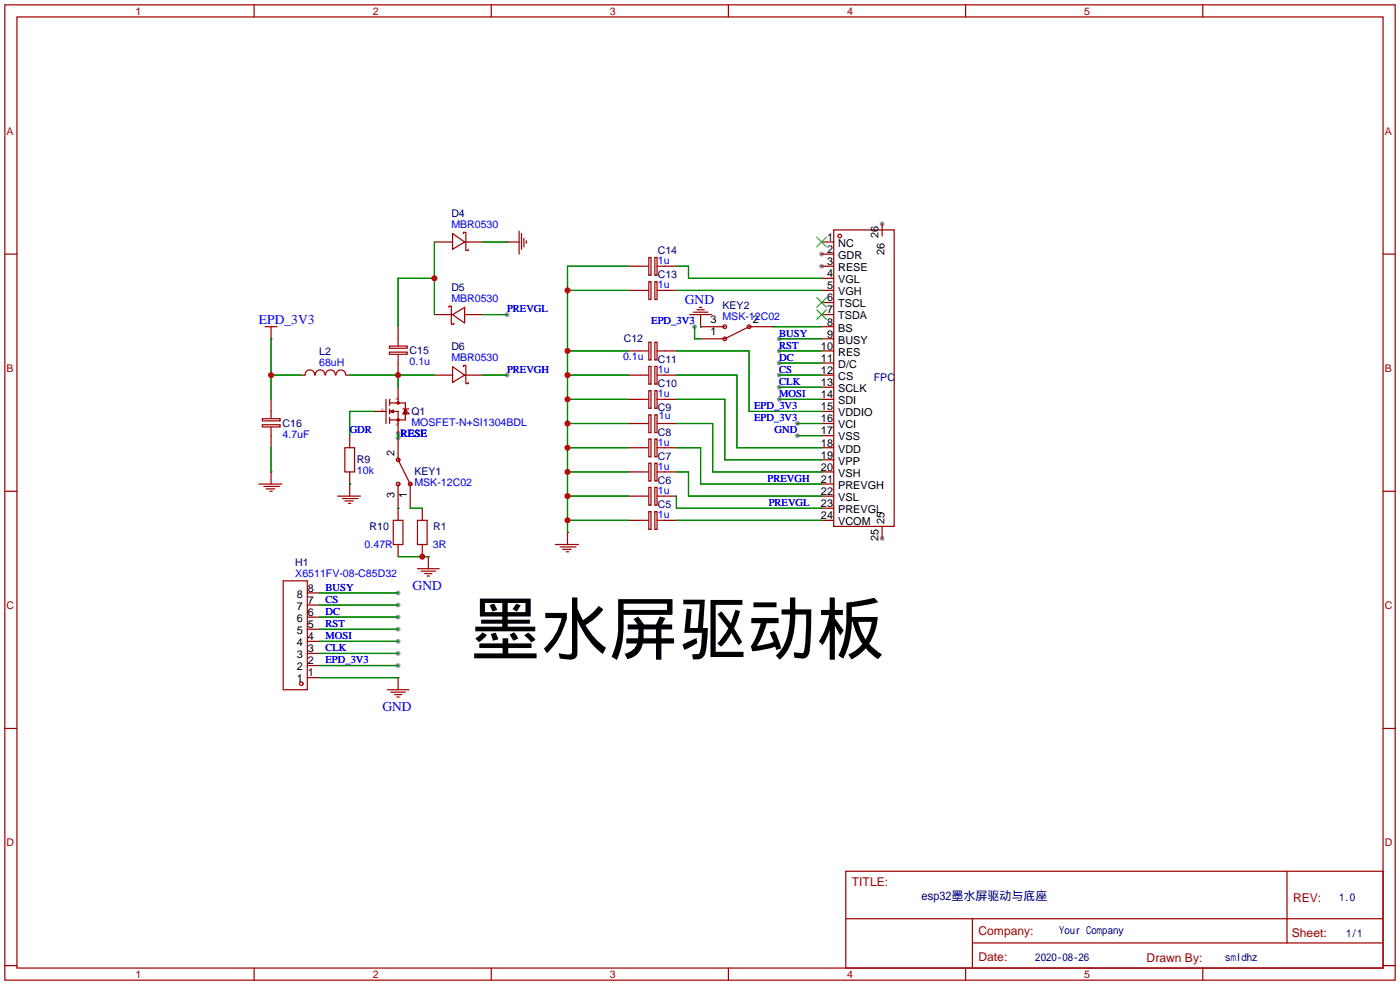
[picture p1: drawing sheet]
<svg xmlns="http://www.w3.org/2000/svg" width="294mm" height="207mm" viewBox="0 0 294 207" stroke-linecap="round" stroke-linejoin="round" font-family="sans-serif">
<g fill="#999">
<circle cx="172.5" cy="53.3" r=".51"/>
<circle cx="172.5" cy="55.9" r=".51"/>
<circle cx="185.2" cy="113" r=".51"/>
<circle cx="185.2" cy="47" r=".51"/>
<circle cx="167.4" cy="88.9" r=".51"/>
<circle cx="167.4" cy="91.4" r=".51"/>
<circle cx="163.6" cy="78.7" r=".51"/>
<circle cx="163.6" cy="81.3" r=".51"/>
<circle cx="163.6" cy="83.8" r=".51"/>
<circle cx="163.6" cy="71.1" r=".51"/>
<circle cx="163.6" cy="73.7" r=".51"/>
<circle cx="163.6" cy="76.2" r=".51"/>
<circle cx="106.4" cy="66" r=".51"/>
<circle cx="106.4" cy="78.7" r=".51"/>
<circle cx="145.8" cy="68.6" r=".51"/>
<circle cx="83.6" cy="139.7" r=".51"/>
<circle cx="83.6" cy="137.2" r=".51"/>
<circle cx="83.6" cy="134.6" r=".51"/>
<circle cx="83.6" cy="132.1" r=".51"/>
<circle cx="83.6" cy="129.5" r=".51"/>
<circle cx="83.6" cy="127" r=".51"/>
<circle cx="83.6" cy="124.5" r=".51"/>
<circle cx="83.6" cy="91.9" r=".51"/>
<circle cx="83.6" cy="90.9" r=".51"/>
</g>
<g fill="none" stroke="#a10000" stroke-width=".25">
<path d="M1 1h291.9v204.7h-291.9zM3.6 3.6h286.7v199.6h-286.7zM53.3 1v2.6M103.1 1v2.6M152.9 1v2.6M202.7 1v2.6M252.5 1v2.6M1 53.3h2.6M95 49l2.5 1.8-2.5 1.5zM97.3 49v-.2h.5v3.8h.5v-.3M106.4 50.8h2.6M109 48.5v4.8"/>
<path d="M109.5 49v3.3M110 50v1.8M110.5 50.5v.6M134.4 55.9h1.7M136.2 59.1h.5v3.8h-.5zM136.2 54.1h.5v3.7h-.5zM137.5 59.1h.4v3.8h-.4zM137.5 54.1h.4v3.7h-.4zM137.9 55.9h1.5M175 48.3h12.7v62.2h-12.7zM290.3 53.3h2.6M55.6 68.6h2.6"/>
<path d="M56.9 68.6v2.5M64 78.7a1.01 1.01 0 0 1 1.1-1.1 1.01 1.01 0 0 1 1 1.1M66.2 78.7a1.01 1.01 0 0 1 1-1.1 1.01 1.01 0 0 1 1 1.1M68.3 78.7a1.01 1.01 0 0 1 1.1-1.1 1.01 1.01 0 0 1 1 1.1M70.5 78.7a1.01 1.01 0 0 1 1-1.1 1.01 1.01 0 0 1 1.1 1.1M81.7 73.9h3.8v.5h-3.8zM81.7 72.6h3.8v.5h-3.8zM83.6 71.1v1.5M83.6 74.4v1.8M94.2 64.5v-.2h.5v3.8h.5v-.3M95 66l2.5-1.5v3.3zM95 77l2.5 1.7-2.5 1.6z"/>
<path d="M97.3 77v-.3h.5v3.8h.5v-.2M134.4 78.7h1.7M134.4 73.7h1.7M134.4 61h1.7M136.2 76.9h.5v3.7h-.5zM136.2 71.8h.5v3.8h-.5zM137.5 76.9h.4v3.7h-.4zM137.5 71.8h.4v3.8h-.4zM137.9 78.7h1.5M137.9 73.7h1.5M137.9 61h1.5M144.8 66h4.6"/>
<path d="M145.5 65.5h3.1M146.3 65h1.5M146.8 64.5h.5M147.1 66v2.6M157.2 68.6l-5.1 2.5M55.1 89.2h3.7v.4h-3.7zM55.1 87.9h3.7v.4h-3.7zM56.9 86.4v1.5M56.9 89.7v1.7M56.9 99.1v2.5M72.4 94h2v5.1h-2zM81 83.8v5.1"/>
<path d="M81.8 84.6h3.3v3.5h-3.3M81.8 83.8v1.3M81.8 85.9v1M81.8 87.6v1.3M82 86.4h1.6v2.5M82 86.4l.5 .2M82.3 86.4l.2 .2M82.5 86.1l-.7 .3 .7 .2M82.5 86.1v.5M82.5 86.1l-.5 .3M83.6 83.8v.8M83.6 96.5l2.5 5.1"/>
<path d="M84.6 85.9h1.3M85.1 85.9l.8 1h-1.3zM85.1 86.4l.2 .5M85.1 86.4l-.3 .5M85.1 86.4l.2 .2M85.1 86.4l-.3 .2M134.4 99.1h1.7M134.4 94h1.7M134.4 88.9h1.7M134.4 83.8h1.7M136.2 97.2h.5v3.8h-.5zM136.2 92.2h.5v3.7h-.5z"/>
<path d="M136.2 87.1h.5v3.7h-.5zM136.2 82h.5v3.7h-.5zM137.5 97.2h.4v3.8h-.4zM137.5 92.2h.4v3.7h-.4zM137.5 87.1h.4v3.7h-.4zM137.5 82h.4v3.7h-.4zM137.9 99.1h1.5M137.9 94h1.5M137.9 88.9h1.5M137.9 83.8h1.5M1 103.1h2.6M54.4 101.6h4.8"/>
<path d="M55.4 102.1h3.3M55.9 102.6h1.8M56.6 103.1h.5M70.9 104.1h4.8M71.9 104.6h3.3M72.4 105.2h1.8M73.2 105.7h.5M73.4 101.6v2.5M82.5 109.2h2.1v5.1h-2.1zM87.6 109.2h2.1v5.1h-2.1zM87.6 119.4h4.6M88.4 119.9h3"/>
<path d="M89.9 116.8v2.6M116.6 114.3h4.8M117.6 114.8h3.3M118.1 115.3h1.8M118.9 115.8h.5M119.1 111.8v2.5M134.4 109.2h1.7M134.4 104.1h1.7M136.2 107.4h.5v3.7h-.5zM136.2 102.3h.5v3.7h-.5zM137.5 107.4h.4v3.7h-.4zM137.5 102.3h.4v3.7h-.4z"/>
<path d="M137.9 109.2h1.5M137.9 104.1h1.5M290.3 103.1h2.6M59.4 121.9h5.1v22.9h-5.1zM89.2 120.4h1.5M89.7 120.9h.5M1 152.9h2.6M81.3 144.8h4.6M82 145.3h3.1M82.8 145.8h1.5M83.3 146.3h.5M83.6 142.2v2.6"/>
<path d="M290.3 152.9h2.6M177.5 182.9h112.8v20.3h-112.8zM177.6 192.8h112.6M204.1 197.9h86.1M204.1 192.8v10.2M270.2 182.9v15M1 202.7h2.6M53.3 203.2v2.5M103.1 203.2v2.5M152.9 203.2v2.5M202.7 203.2v2.5M252.5 203.2v2.5"/>
<path d="M290.3 202.7h2.6"/>
<circle cx="176.3" cy="49.5" r=".38"/>
<circle cx="152.1" cy="68.6" r=".38"/>
<circle cx="152.1" cy="71.1" r=".38"/>
<circle cx="157.2" cy="68.6" r=".38"/>
<circle cx="83.6" cy="96.5" r=".38"/>
<circle cx="83.6" cy="88.1" r=".25"/>
<circle cx="83.6" cy="84.6" r=".25"/>
<circle cx="83.6" cy="101.6" r=".38"/>
<circle cx="86.1" cy="101.6" r=".38"/>
<circle cx="63.2" cy="143.5" r=".38"/>
</g>
<g fill="none" stroke="#870000" stroke-width=".25">
<path d="M91.2 50.8h3.8M97.5 50.8h3.8M106.4 50.8h.1M131.8 55.9h2.6M139.4 55.9h2.6M172.5 55.9h2.5M172.5 50.8h2.5M172.5 53.3h2.5M172.5 58.4h2.5M185.2 47v2.5M56.9 71.1h.1M63.2 78.7h.8"/>
<path d="M72.6 78.7h.8M83.6 68.6v2.5M83.6 76.2v2.5M91.2 78.7h3.8M91.2 66h3.8M97.5 78.7h3.8M97.5 66h3.8M131.8 78.7h2.6M131.8 73.7h2.6M131.8 61h2.6M139.4 78.7h2.6M139.4 73.7h2.6"/>
<path d="M139.4 61h2.6M147.1 68.6h.1M147.1 71.1h5M147.1 68.6h5M157.2 68.6h5.1M172.5 78.7h2.5M172.5 73.7h2.5M172.5 61h2.5M172.5 66h2.5M172.5 71.1h2.5M172.5 68.6h2.5M172.5 63.5h2.5"/>
<path d="M172.5 76.2h2.5M56.9 99.1h.1M56.9 83.8v2.6M56.9 91.4v2.6M73.4 91.4v2.6M73.4 99.1v2.5M78.5 86.4h2.5M83.6 81.3v2.5M83.6 88.9v7.6M131.8 99.1h2.6M131.8 94h2.6M131.8 88.9h2.6"/>
<path d="M131.8 83.8h2.6M139.4 99.1h2.6M139.4 94h2.6M139.4 88.9h2.6M139.4 83.8h2.6M172.5 99.1h2.5M172.5 94h2.5M172.5 88.9h2.5M172.5 83.8h2.5M172.5 86.4h2.5M172.5 81.3h2.5M172.5 91.4h2.5"/>
<path d="M172.5 96.5h2.5M73.4 101.6h.1M83.6 101.6v7.6M83.6 114.3v2.5M86.1 101.6v5.1M88.6 106.7v2.5M88.6 114.3v2.5M89.9 116.8h.1M119.1 111.8h.1M131.8 109.2h2.6M131.8 104.1h2.6M139.4 109.2h2.6"/>
<path d="M139.4 104.1h2.6M172.5 109.2h2.5M172.5 104.1h2.5M172.5 101.6h2.5M172.5 106.7h2.5M185.2 110.5v2.5M64.5 139.7h2.6M64.5 137.2h2.6M64.5 134.6h2.6M64.5 132.1h2.6M64.5 129.5h2.6M64.5 127h2.6"/>
<path d="M64.5 124.5h2.6M64.5 142.2h2.6M83.6 142.2h.1"/>
</g>
<path d="M171.4 49.8l2.1 2M173.5 49.8l-2.1 2M171.4 62.5l2.1 2M171.4 65l2.1 2.1M173.5 62.5l-2.1 2M173.5 65l-2.1 2.1" fill="none" stroke="#3c3" stroke-width=".25"/>
<g fill="none" stroke="#008700" stroke-width=".25">
<path d="M91.2 58.4h-7.6v10.2M91.2 50.8v15.2M101.3 50.8h5.1M131.8 55.9h-12.7v55.9M142 55.9h2.5v2.5h28M56.9 78.7h6.3M56.9 71.1v12.7M73.4 78.7h17.8M83.6 78.7v2.6M101.3 78.7h5.1M101.3 66h5.1M119.1 78.7h12.7"/>
<path d="M119.1 61h12.7M119.1 73.7h12.7M142 78.7h12.7v15.3h17.8M142 61h30.5M142 73.7h15.2v12.7h15.3M145.8 68.6v2.5h1.3M147.1 68.6h.1M162.3 68.6h10.2M163.6 78.7h8.9M163.6 73.7h8.9M163.6 71.1h8.9M163.6 76.2h8.9"/>
<path d="M56.9 94v5.1M78.5 86.4h-5.1v5M83.6 91.4h.1M83.6 90.9v1M119.1 99.1h12.7M119.1 94h12.7M119.1 88.9h12.7M119.1 83.8h12.7M142 99.1h2.5v5h28M142 88.9h7.6v10.2h22.9M142 94h5.1v7.6h25.4M142 83.8h10.1v12.7h20.4"/>
<path d="M163.6 83.8h8.9M163.6 81.3h8.9M167.4 88.9h5.1M167.4 91.4h5.1M73.4 101.6h.1M83.6 106.7h.1M83.6 116.8h6.3M86.1 106.7h2.5M119.1 109.2h12.7M119.1 104.1h12.7M142 109.2h30.5M142 104.1v2.6h30.5"/>
<path d="M67.1 139.7h16.5M67.1 137.2h16.5M67.1 134.6h16.5M67.1 132.1h16.5M67.1 129.5h16.5M67.1 127h16.5M67.1 124.5h16.5M67.1 142.2h16.5"/>
</g>
<g fill="#c00">
<circle cx="119.1" cy="61" r=".63"/>
<circle cx="119.1" cy="109.2" r=".63"/>
<circle cx="119.1" cy="78.7" r=".63"/>
<circle cx="119.1" cy="83.8" r=".63"/>
<circle cx="119.1" cy="88.9" r=".63"/>
<circle cx="119.1" cy="94" r=".63"/>
<circle cx="119.1" cy="99.1" r=".63"/>
<circle cx="119.1" cy="104.1" r=".63"/>
<circle cx="119.1" cy="73.7" r=".63"/>
<circle cx="91.2" cy="58.4" r=".63"/>
<circle cx="83.6" cy="78.7" r=".63"/>
<circle cx="56.9" cy="78.7" r=".63"/>
<circle cx="88.6" cy="116.8" r=".63"/>
</g>
<text font-size="14.5" x="98.8" y="137.2">墨水屏驱动板</text>
<g font-size="2.8" fill="#00f">
<text x="143.8" y="63.8">GND</text>
<text x="54.4" y="68">EPD_3V3</text>
<text x="86.6" y="123.8">GND</text>
<text x="80.3" y="149.2">GND</text>
</g>
<g font-size="2.5" fill="#a00000">
<text x="178.8" y="186">TITLE:</text>
<text x="271.4" y="189.4">REV:</text>
<text x="205.4" y="196.3">Company:</text>
<text x="271.2" y="196.7">Sheet:</text>
<text x="205.4" y="201.8">Date:</text>
<text x="240.7" y="201.9">Drawn By:</text>
</g>
<text font-size="2.5" fill="#000080" x="193.5" y="189">esp32墨水屏驱动与底座</text>
<g font-size="2.3">
<text x="173.6" y="50.5">1</text>
<text x="173.6" y="53.1">2</text>
<text x="175.9" y="51.8">NC</text>
<text x="184.4" y="49.9" transform="rotate(-90 184.4 49.9)">26</text>
<text x="185.7" y="53.5" transform="rotate(-90 185.7 53.5)">26</text>
<text x="173.6" y="55.6">3</text>
<text x="173.6" y="58.2">4</text>
<text x="175.9" y="54.4">GDR</text>
<text x="175.9" y="56.9">RESE</text>
<text x="175.9" y="59.4">VGL</text>
<text x="173.6" y="60.7">5</text>
<text x="173.6" y="63.2">6</text>
<text x="173.6" y="65.8">7</text>
<text x="175.9" y="62">VGH</text>
<text x="175.9" y="64.5">TSCL</text>
<text x="149.1" y="70.4">1</text>
<text x="149.1" y="67.8">3</text>
<text x="158" y="67.8">2</text>
<text x="173.6" y="68.3">8</text>
<text x="173.6" y="70.9">9</text>
<text x="175.9" y="67.1">TSDA</text>
<text x="175.9" y="69.6">BS</text>
<text x="172.3" y="73.4">10</text>
<text x="172.3" y="75.9">11</text>
<text x="175.9" y="72.1">BUSY</text>
<text x="175.9" y="74.7">RES</text>
<text x="175.9" y="77.2">D/C</text>
<text x="172.3" y="78.5">12</text>
<text x="172.3" y="81">13</text>
<text x="172.3" y="83.6">14</text>
<text x="175.9" y="79.8">CS</text>
<text x="175.9" y="82.3">SCLK</text>
<text x="172.3" y="86.1">15</text>
<text x="172.3" y="88.6">16</text>
<text x="175.9" y="84.8">SDI</text>
<text x="175.9" y="87.4">VDDIO</text>
<text x="175.9" y="89.9">VCI</text>
<text x="82.8" y="95.7" transform="rotate(-90 82.8 95.7)">2</text>
<text x="172.3" y="91.2">17</text>
<text x="172.3" y="93.7">18</text>
<text x="175.9" y="92.5">VSS</text>
<text x="175.9" y="95">VDD</text>
<text x="172.3" y="96.3">19</text>
<text x="172.3" y="98.8">20</text>
<text x="172.3" y="101.3">21</text>
<text x="175.9" y="97.5">VPP</text>
<text x="175.9" y="100.1">VSH</text>
<text x="82.8" y="104.6" transform="rotate(-90 82.8 104.6)">3</text>
<text x="85.4" y="104.6" transform="rotate(-90 85.4 104.6)">1</text>
<text x="172.3" y="103.9">22</text>
<text x="172.3" y="106.4">23</text>
<text x="175.9" y="102.6">PREVGH</text>
<text x="175.9" y="105.2">VSL</text>
<text x="175.9" y="107.7">PREVGL</text>
<text x="172.3" y="109">24</text>
<text x="175.9" y="110.2">VCOM</text>
<text x="184.4" y="113.6" transform="rotate(-90 184.4 113.6)">25</text>
<text x="185.7" y="110" transform="rotate(-90 185.7 110)">25</text>
<text x="62.3" y="125.5">8</text>
<text x="64.6" y="124.2">8</text>
<text x="62.3" y="130.6">6</text>
<text x="62.3" y="128">7</text>
<text x="64.6" y="131.8">5</text>
<text x="64.6" y="129.3">6</text>
<text x="64.6" y="126.7">7</text>
<text x="62.3" y="135.6">4</text>
<text x="62.3" y="133.1">5</text>
<text x="64.6" y="136.9">3</text>
<text x="64.6" y="134.4">4</text>
<text x="62.3" y="143.3">1</text>
<text x="62.3" y="140.7">2</text>
<text x="62.3" y="138.2">3</text>
<text x="64.6" y="142">1</text>
<text x="64.6" y="139.4">2</text>
</g>
<text font-size="2.3" fill="#00f" x="84.1" y="91.7">RESE</text>
<g font-size="2.3" fill="#000080">
<text x="281.1" y="189.2">1.0</text>
<text x="222.3" y="196.1">Your Company</text>
<text x="282.6" y="196.6">1/1</text>
<text x="217.3" y="201.7">2020-08-26</text>
<text x="257.2" y="201.6">smldhz</text>
</g>
<g font-size="2.2" fill="#a00000">
<text x="28.4" y="3.1">1</text>
<text x="78.2" y="3.1">2</text>
<text x="128" y="3.1">3</text>
<text x="177.8" y="3.1">4</text>
<text x="227.6" y="3.1">5</text>
<text x="1.4" y="28.3">A</text>
<text x="290.7" y="28.3">A</text>
<text x="1.4" y="78.1">B</text>
<text x="290.7" y="78.1">B</text>
<text x="1.4" y="127.9">C</text>
<text x="290.7" y="127.9">C</text>
<text x="1.4" y="177.7">D</text>
<text x="290.7" y="177.7">D</text>
<text x="28.4" y="205.2">1</text>
<text x="78.2" y="205.2">2</text>
<text x="128" y="205.2">3</text>
<text x="177.8" y="205.2">4</text>
<text x="227.6" y="205.2">5</text>
</g>
<g font-size="2.2" fill="#000080">
<text x="94.7" y="45.6">D4</text>
<text x="138.1" y="53.3">C14</text>
<text x="138.1" y="58.4">C13</text>
<text x="94.7" y="61.1">D5</text>
<text x="151.7" y="64.9">KEY2</text>
<text x="130.9" y="71.8">C12</text>
<text x="67" y="74.5">L2</text>
<text x="86" y="74.4">C15</text>
<text x="94.7" y="73.5">D6</text>
<text x="138.1" y="76.2">C11</text>
<text x="138.1" y="81.3">C10</text>
<text x="183.4" y="80.1">FPC</text>
<text x="59.3" y="89.6">C16</text>
<text x="86.4" y="87.1">Q1</text>
<text x="138.1" y="86.3">C9</text>
<text x="138.1" y="91.4">C8</text>
<text x="74.9" y="97.2">R9</text>
<text x="87" y="99.8">KEY1</text>
<text x="138.1" y="101.6">C6</text>
<text x="138.1" y="96.5">C7</text>
<text x="138.1" y="106.7">C5</text>
<text x="77.6" y="111.2">R10</text>
<text x="90.9" y="111.2">R1</text>
<text x="62" y="118.7">H1</text>
</g>
<g font-size="2.2" fill="#00f">
<text x="94.7" y="47.9">MBR0530</text>
<text x="138.1" y="55.5">1u</text>
<text x="94.7" y="63.4">MBR0530</text>
<text x="106.4" y="65.6">PREVGL</text>
<text x="138.1" y="60.5">1u</text>
<text x="136.7" y="68.1">EPD_3V3</text>
<text x="151.7" y="67.2">MSK-12C02</text>
<text x="163.6" y="70.6">BUSY</text>
<text x="67" y="76.8">68uH</text>
<text x="86" y="76.6">0.1u</text>
<text x="94.7" y="75.8">MBR0530</text>
<text x="130.8" y="75.6">0.1u</text>
<text x="163.6" y="73.2">RST</text>
<text x="163.6" y="75.7">DC</text>
<text x="106.4" y="78.3">PREVGH</text>
<text x="138.1" y="83.4">1u</text>
<text x="138.1" y="78.3">1u</text>
<text x="163.6" y="78.3">CS</text>
<text x="163.6" y="80.8">CLK</text>
<text x="163.6" y="83.3">MOSI</text>
<text x="86.4" y="89.3">MOSFET-N+SI1304BDL</text>
<text x="138.3" y="88">1u</text>
<text x="158.3" y="88.4">EPD_3V3</text>
<text x="158.3" y="85.9">EPD_3V3</text>
<text x="59.3" y="91.9">4.7uF</text>
<text x="73.4" y="91">GDR</text>
<text x="138.1" y="93.6">1u</text>
<text x="162.6" y="91">GND</text>
<text x="74.9" y="99.5">10k</text>
<text x="138.1" y="98.6">1u</text>
<text x="161.1" y="101.1">PREVGH</text>
<text x="87" y="102.1">MSK-12C02</text>
<text x="138.1" y="103.7">1u</text>
<text x="161.4" y="106.2">PREVGL</text>
<text x="138.1" y="108.8">1u</text>
<text x="76.5" y="115">0.47R</text>
<text x="90.9" y="115">3R</text>
<text x="62" y="121">X6511FV-08-C85D32</text>
<text x="68.3" y="124">BUSY</text>
<text x="68.3" y="131.6">RST</text>
<text x="68.3" y="129.1">DC</text>
<text x="68.3" y="126.5">CS</text>
<text x="68.3" y="136.7">CLK</text>
<text x="68.3" y="134.1">MOSI</text>
<text x="68.3" y="139.2">EPD_3V3</text>
</g>
<g font-size=".7" fill="#a00000">
<text x="80" y="86.3">G</text>
<text x="83.1" y="84">D</text>
<text x="83.1" y="89.4">S</text>
</g>
</svg>
